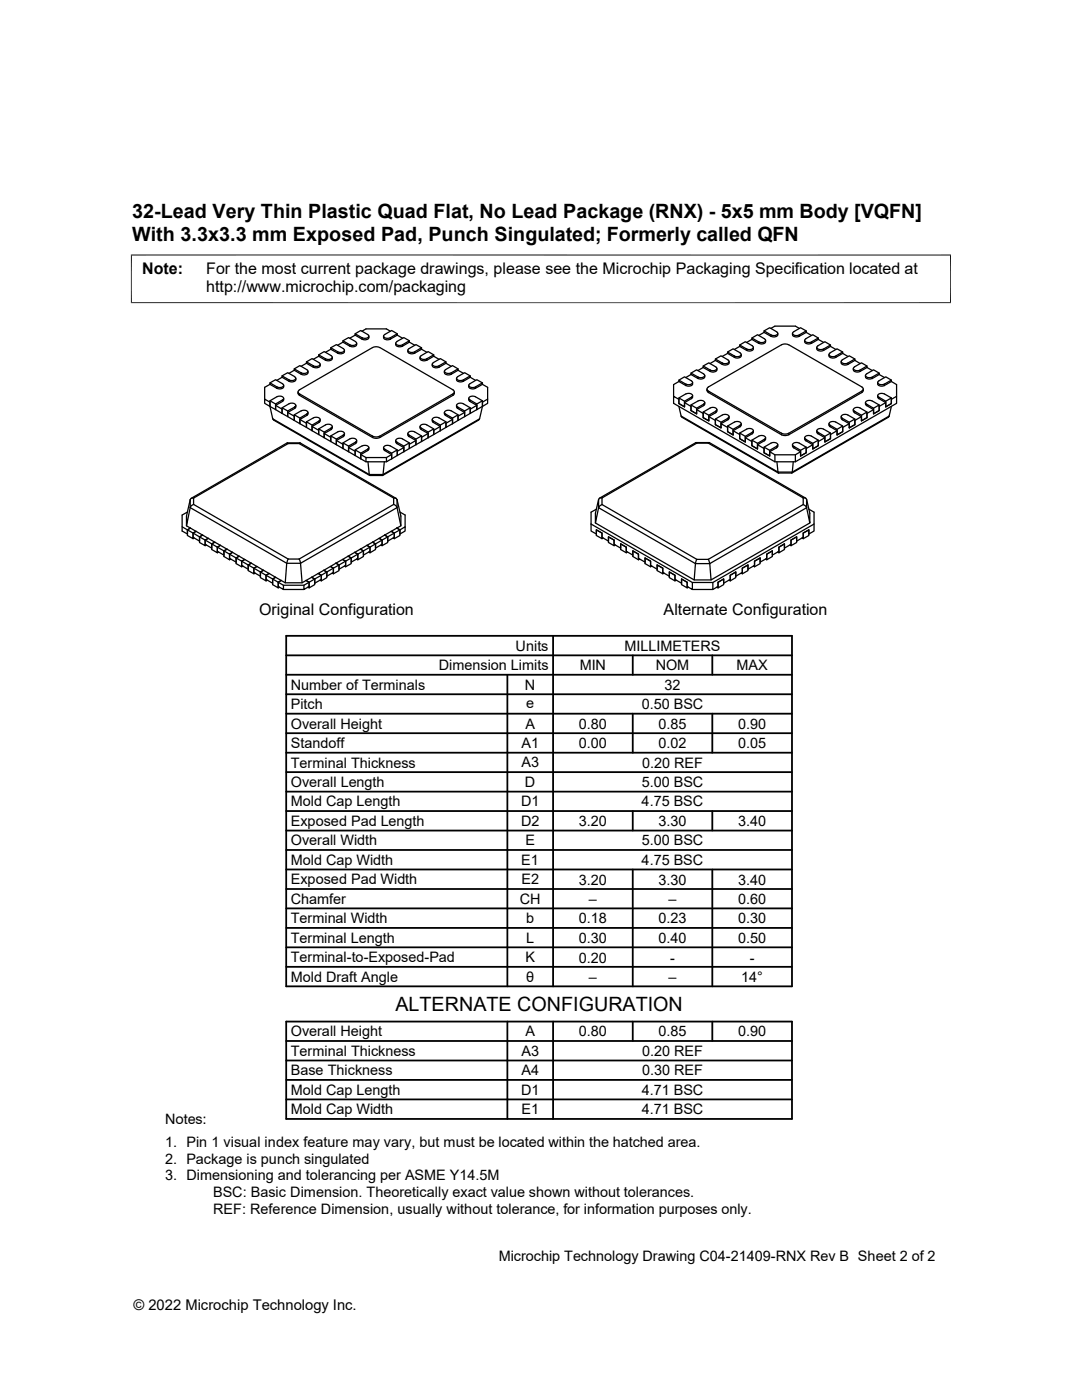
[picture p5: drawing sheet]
<svg xmlns="http://www.w3.org/2000/svg" width="216mm" height="279mm" viewBox="0 0 216 279" stroke-linecap="round" stroke-linejoin="round" font-family="sans-serif">
<g fill="none" stroke="#000" stroke-width=".25">
<path d="M52.8 79.7l1.1 .6v.8l-1.1-.6zM53.9 76.7v-.3l1.1-.6 1.4 .8a.45 .45 0 0 1 .1 .6 .45 .45 0 0 1-.6 .1l-.6-.1M53.9 80l1.1 .6M53.9 76.4l1.3 .8v.3l-1.3-.8M53.9 76.7l-1.1 .6v2.4M55.2 79.2l-1.3 .8v1.1M55.3 79.2a.77 .77 0 0 1 1.3 .5l-.2 .1M56.3 75l1.4 .8M56.3 75.3l1.4 .8M56.3 75.3l-1.1 .6M56.4 79.8v.3M56.4 79.8l-1.4 .8v1.1l-1.1-.6"/>
<path d="M56.6 76.9a.8 .8 0 0 1-.5 .7 .8 .8 0 0 1-.8-.1M56.6 79.5v.4l-.2 .2M57.7 75.8v.3M58.7 73.9v-.3l1.1-.6 1.4 .8a.45 .45 0 0 1 .1 .6 .45 .45 0 0 1-.6 .1l-.6-.1M58.7 73.6l1.4 .8v.3M58.7 73.9l1.4 .8M58.7 73.9l-1 .6M58.8 75.2a.45 .45 0 0 1 .1 .6 .45 .45 0 0 1-.6 .1l-.6-.1M58.8 75.2l-1.4-.8-1.1 .6v.3M59 75.5a.82 .82 0 0 1-.5 .7 .82 .82 0 0 1-.8-.1M59.5 78.2v.4l.3 .3M59.8 78.6a.45 .45 0 0 1-.3-.4 .45 .45 0 0 1 .3-.4l14.5-8.4 .8-.2 .7 .2 14.6 8.4a.45 .45 0 0 1 .3 .4 .45 .45 0 0 1-.3 .4"/>
<path d="M59.8 78.9v-.3l14.5 8.4M59.8 78.9l14.5 8.4M61.2 72.5v-.3l1.1-.6 1.3 .8a.45 .45 0 0 1 .2 .6 .45 .45 0 0 1-.6 .1l-.7-.1M61.2 72.2l1.3 .8v.3l-1.3-.8M61.2 72.5l-1.1 .6M61.4 74.1a.8 .8 0 0 1-.4 .7 .8 .8 0 0 1-.9-.1M63.6 70.8l1.4 .8M63.6 71.1l1.4 .8M63.6 71.1l-1.1 .6M63.9 72.7a.8 .8 0 0 1-.5 .7 .8 .8 0 0 1-.9-.1M65 71.6v.3M66 69.4l1.4 .8"/>
<path d="M66 69.7l1.4 .8M66 69.7l-1.1 .6M66.1 71a.45 .45 0 0 1 .1 .6 .45 .45 0 0 1-.6 .1l-.6-.1M66.1 71l-1.4-.8-1.1 .6v.3M66.3 71.3a.82 .82 0 0 1-.5 .7 .82 .82 0 0 1-.8-.1M67.4 70.2v.3M68.4 68l1.4 .8v.3l-1.4-.8M68.4 68.3l-1 .6M68.5 69.6a.45 .45 0 0 1 .1 .6 .45 .45 0 0 1-.6 .1l-.6-.1M68.5 69.6l-1.4-.8-1.1 .6v.3M68.7 69.9a.8 .8 0 0 1-.4 .7 .8 .8 0 0 1-.9-.1M70.9 66.9v-.3l1.1-.6 1.4 .8a.45 .45 0 0 1 .1 .6 .45 .45 0 0 1-.6 .1l-.6-.1"/>
<path d="M70.9 66.6l1.3 .8v.3l-1.3-.8M70.9 66.9l-1.1 .6M70.9 68.2l-1.3-.8-1.2 .6v.3M70.9 68.2a.45 .45 0 0 1 .2 .6 .45 .45 0 0 1-.6 .1l-.7-.1M71.2 68.5a.8 .8 0 0 1-.5 .7 .8 .8 0 0 1-.9-.1M73.6 67.1a.8 .8 0 0 1-.5 .7 .8 .8 0 0 1-.8-.1M76.5 67.1a.8 .8 0 0 0 .5 .7 .8 .8 0 0 0 .9-.1M77.9 66.1l-.8-.5h-4.1l-.8 .5M79 68.5a.82 .82 0 0 0 .4 .7 .82 .82 0 0 0 .9-.1M79.2 68.2a.45 .45 0 0 0-.1 .6 .45 .45 0 0 0 .6 .1l.6-.1M79.3 66.9l-1.4 .8M79.3 66.9v-.3l-1.4 .8v.3"/>
<path d="M79.3 66.6l-1.2-.6-1.3 .8a.45 .45 0 0 0-.2 .6 .45 .45 0 0 0 .6 .1l.7-.1M79.3 66.9l1 .6M81.4 69.9a.8 .8 0 0 0 .5 .7 .8 .8 0 0 0 .8-.1M81.7 68l-1.1-.6-1.4 .8M81.7 68.3l-1.4 .8M81.7 68.3v-.3l-1.4 .8v.3M81.7 68.3l1.1 .6M82.7 70.2l1.4-.8v.3l-1.4 .8zM83.8 71.3a.8 .8 0 0 0 .5 .7 .8 .8 0 0 0 .9-.1M84.1 69.4l-1.1-.6-1.4 .8a.45 .45 0 0 0-.1 .6 .45 .45 0 0 0 .6 .1l.6-.1M84.1 69.7l1.1 .6M86.3 72.7a.8 .8 0 0 0 .4 .7 .8 .8 0 0 0 .9-.1"/>
<path d="M86.5 72.4a.45 .45 0 0 0-.1 .6 .45 .45 0 0 0 .6 .1l.6-.1M86.6 71.1l-1.4 .8M86.6 71.1v-.3l-1.4 .8v.3M86.6 70.8l-1.2-.6-1.3 .8a.45 .45 0 0 0-.2 .6 .45 .45 0 0 0 .6 .1l.7-.1M86.6 71.1l1 .6M88.7 74.1v.3M88.7 74.4a.88 .88 0 0 0 1.3 .3M88.9 73.8a.45 .45 0 0 0-.1 .6 .45 .45 0 0 0 .6 .1l.6-.1M89 72.5v-.3l-1.4 .8v.3M89 72.2l-1.1-.6-1.4 .8M89 72.5l-1.4 .8M89 72.5l1 .6"/>
<path d="M90.4 78.9v-.3l-14.6 8.4v.3M90.4 78.9l-14.6 8.4M90.7 78.2l-.1 .4-.2 .3M91.1 75.5a.8 .8 0 0 0 .5 .7 .8 .8 0 0 0 .8-.1M91.4 73.6l-1.1-.6-1.4 .8M91.4 73.9l-1.4 .8M91.4 73.9v-.3l-1.4 .8v.3M91.4 73.9l1.1 .6M93.5 76.9a.8 .8 0 0 0 .5 .7 .8 .8 0 0 0 .9-.1M93.5 79.5l.1 .4 .2 .2M93.8 79.8a.45 .45 0 0 1-.2-.6 .45 .45 0 0 1 .6-.1h.5l1.6 .9v1.1l-1.2 .6M93.8 75l-1.1-.6-1.4 .8a.45 .45 0 0 0-.1 .6 .45 .45 0 0 0 .6 .1l.6-.1"/>
<path d="M93.8 75.3l-1.3 .8M93.8 75.3v-.3l-1.3 .8v.3M93.8 75.3l1.1 .6M96.3 80l-1.2 .6M96.3 76.4l-1.2-.6-1.3 .8a.45 .45 0 0 0-.2 .6 .45 .45 0 0 0 .6 .1l.7-.1M96.3 76.7l-1.4 .8M96.3 76.7l1 .6v2.4M96.3 76.7v-.3l-1.4 .8v.3M135.5 76.1v-.2l1.1-.7 1.4 .8a.45 .45 0 0 1 .1 .6 .45 .45 0 0 1-.6 .2l-.6-.2M135.5 79.4l1.1 .7M135.5 75.9l1.3 .8v.2l-1.3-.8M135.5 76.1l-1.1 .7v2.3"/>
<path d="M136.8 78.6l-1.3 .8v1.1l1.1 .7v-1.1l1.4-.8M136.9 78.6a.77 .77 0 0 1 1.3 .5l-.2 .2M137.9 74.7v-.2l1.1-.7 1.4 .8a.45 .45 0 0 1 .1 .6 .45 .45 0 0 1-.6 .2l-.6-.2M137.9 74.7l1.4 .8M137.9 74.5l1.4 .7M137.9 74.7l-1.1 .7M138 79.5l-1.4 .8v.9l-1.1-.7v-.8l-1.1-.6v1.4l20.2 11.7h4.1M138 79.3v.2M138.2 79v.3l-.2 .2M138.2 76.3a.8 .8 0 0 1-.5 .8 .8 .8 0 0 1-.8-.2M139.3 75.2v.3M140.3 73.3v-.3l1.1-.6 1.4 .8a.45 .45 0 0 1 .1 .6 .45 .45 0 0 1-.6 .2l-.6-.1"/>
<path d="M140.3 73.3l1.4 .8M140.3 73l1.4 .9M140.3 73.3l-1 .7M140.6 74.9a.82 .82 0 0 1-.5 .8 .82 .82 0 0 1-.8-.2M141.1 77.6v.4l.3 .3M141.4 78.1a.45 .45 0 0 1-.3-.5 .45 .45 0 0 1 .3-.4l14.5-8.4 .8-.2 .7 .2 14.6 8.4a.45 .45 0 0 1 .3 .4 .45 .45 0 0 1-.3 .5M141.4 78.3v-.2l14.5 8.4M141.4 78.3l14.5 8.5M141.7 73.9v.2M142.7 71.9v-.3l1.2-.6 1.3 .8a.45 .45 0 0 1 .2 .6 .45 .45 0 0 1-.6 .2l-.7-.1M142.7 71.6l1.4 .9v.2l-1.4-.8M142.7 71.9l-1 .7"/>
<path d="M143 73.5a.8 .8 0 0 1-.4 .8 .8 .8 0 0 1-.9-.2M145.2 70.5l1.4 .8M145.2 70.3l1.4 .8M145.2 70.5l-1.1 .6M145.5 72.1a.8 .8 0 0 1-.5 .8 .8 .8 0 0 1-.9-.2M146.6 71.1v.2M147.6 69.1v-.2l1.1-.7 1.4 .8a.45 .45 0 0 1 .1 .6 .45 .45 0 0 1-.6 .2l-.6-.2M147.6 69.1l1.4 .8M147.6 68.9l1.4 .8M147.6 69.1l-1.1 .6M147.7 70.4a.45 .45 0 0 1 .1 .6 .45 .45 0 0 1-.6 .2l-.6-.1M147.7 70.4l-1.4-.8-1.1 .7v.2"/>
<path d="M147.9 70.7a.82 .82 0 0 1-.5 .8 .82 .82 0 0 1-.8-.2M149 69.7v.2M150 67.7v-.2l1.2-.7 1.3 .8a.45 .45 0 0 1 .2 .6 .45 .45 0 0 1-.6 .2l-.7-.2M150 67.5l1.4 .7v.3l-1.4-.8M150 67.7l-1 .6M150.3 69.3a.8 .8 0 0 1-.4 .8 .8 .8 0 0 1-.9-.2M152.5 66.3v-.3l1.1-.6 1.4 .8a.45 .45 0 0 1 .1 .6 .45 .45 0 0 1-.6 .2l-.6-.2M152.5 66.3l1.3 .8M152.5 66l1.3 .8M152.5 66.3l-1.1 .7M152.8 67.9a.8 .8 0 0 1-.5 .8 .8 .8 0 0 1-.9-.2M153.8 65.5l.8-.4h4.1l.8 .4"/>
<path d="M153.8 66.8v.3M155.2 66.5a.8 .8 0 0 1-.5 .8 .8 .8 0 0 1-.8-.2M158.1 66.5a.8 .8 0 0 0 .5 .8 .8 .8 0 0 0 .9-.2M160.5 67.9v.3M160.6 68.2a.88 .88 0 0 0 1.3 .3M160.8 67.6a.45 .45 0 0 0-.1 .6 .45 .45 0 0 0 .6 .2l.6-.2M160.9 66l-1.2-.6-1.3 .8a.45 .45 0 0 0-.2 .6 .45 .45 0 0 0 .6 .2l.7-.2M160.9 66.3l-1.4 .8M160.9 66.3l1 .7M160.9 66.3v-.3l-1.4 .8v.3M163 69.3a.8 .8 0 0 0 .4 .8 .8 .8 0 0 0 .9-.2M163.3 67.7l1.1 .6"/>
<path d="M163.3 67.5l-1.1-.7-1.4 .8M163.3 67.7l-1.4 .8M163.3 67.7v-.2l-1.4 .7v.3M165.4 70.7a.8 .8 0 0 0 .5 .8 .8 .8 0 0 0 .9-.2M165.7 70.4a.45 .45 0 0 0-.2 .6 .45 .45 0 0 0 .6 .2l.7-.1M165.7 69.1l1.1 .6M165.7 68.9l-1.1-.7-1.4 .8a.45 .45 0 0 0-.1 .6 .45 .45 0 0 0 .6 .2l.6-.2M165.7 69.1l-1.4 .8M165.7 69.1v-.2l-1.4 .8v.2M167.9 72.1a.8 .8 0 0 0 .4 .8 .8 .8 0 0 0 .9-.2M168.1 70.3l-1.1-.7-1.3 .8M168.1 70.5l-1.3 .8"/>
<path d="M168.1 70.5l1.1 .6M168.1 70.5v-.2l-1.3 .8v.2M170.3 73.5v.3M170.3 73.8a.88 .88 0 0 0 1.3 .3M170.6 71.6l-1.1-.6-1.4 .8a.45 .45 0 0 0-.2 .6 .45 .45 0 0 0 .7 .2l.6-.1M170.6 71.9l1 .7M170.6 71.9v-.3l-1.4 .9v.2M170.6 71.9l-1.4 .8M172 78.3v-.2l-14.6 8.4v.3M172 78.3l-14.6 8.5M172.3 77.6l-.1 .4-.2 .3M172.7 74.9a.8 .8 0 0 0 .5 .8 .8 .8 0 0 0 .8-.2"/>
<path d="M173 73.3l1.1 .7M173 73l-1.1-.6-1.4 .8a.45 .45 0 0 0-.1 .6 .45 .45 0 0 0 .6 .2l.6-.1M173 73.3l-1.4 .8M173 73.3v-.3l-1.4 .9v.2M175.1 76.3a.8 .8 0 0 0 .5 .8 .8 .8 0 0 0 .9-.2M175.1 79l.1 .3 .2 .2M175.4 79.3a.45 .45 0 0 1-.2-.6 .45 .45 0 0 1 .6-.2l.5 .1 1.6 .8v1.1l-1.2 .7M175.4 79.5l1.3 .8v.9M175.4 79.5v-.2l1.3 .8v1.1M175.4 74.7l1.1 .7M175.4 74.5l-1.1-.7-1.4 .8a.45 .45 0 0 0-.1 .6 .45 .45 0 0 0 .6 .2l.6-.2M175.4 74.7l-1.3 .8"/>
<path d="M175.4 74.7v-.2l-1.3 .7v.3M177.9 76.1l1 .7v2.3M177.9 75.9l-1.2-.7-1.3 .8a.45 .45 0 0 0-.2 .6 .45 .45 0 0 0 .6 .2l.7-.2M177.9 76.1l-1.4 .8M177.9 79.4l-1.2 .7M177.9 76.1v-.2l-1.4 .8v.2M38 99.7l-.8 3.3v1.9l.8-3.6M38 99.7v1.6M38.6 99.4h-.4l-.2 .3M38.6 99.4v1.3M53.9 81.1l.5 2.5 19.3 11.1M54.4 83.6l.2 .2"/>
<path d="M54.6 83.8l19.2 11.1M55 80.9l1.3 .8v.8M56.3 81.4l1.1 .6M56.3 82.5l1.1 .6v-1.1l1.4-.8v.3l-1.4 .8v.8l1.3 .8M56.4 80.1l-1.4 .8v.8l1.3 .8M57.3 88.4l-19.2 11.1M57.3 88.4l.2 .1M57.3 88.4h2.6M57.4 82.3l1.3 .8v.8M57.5 88.5l-18.9 10.9M57.5 88.5h2.2M58.7 82.8l1.1 .6"/>
<path d="M58.8 81.2a.45 .45 0 0 0 .1-.6 .45 .45 0 0 0-.6-.1h-.5l-1.5 .9v1.1M59 80.9v.4l-.2 .2M59.7 88.5l18.8 10.9M59.8 83.7l1.4 .8v.8M59.9 88.4l19.1 11.1M59.9 88.4l-.2 .1M60.1 82a.77 .77 0 0 1 1.3 .5l-.2 .1M60.1 82l-1.4 .8v1.1M61.2 84.2l1.1 .6M61.2 82.9l-1.4 .8v.9l1.4 .7M61.2 82.6v.3M61.2 82.6l-1.4 .8v1.2l-1.1-.7"/>
<path d="M61.4 82.3v.4l-.2 .2M62.3 85.1l1.3 .8v.8M62.5 83.4l-1.3 .8v1.1M62.5 83.4a.77 .77 0 0 1 1.3 .5l-.2 .1M63.6 85.6l1.1 .6M63.6 86.7l1.1 .7v-1.2l1.4-.8v.3l-1.4 .8v.9l1.3 .7M63.6 84.3l-1.3 .8v.9l1.3 .7M63.6 84v.3M63.6 84l-1.3 .8v1.2l-1.1-.7M63.9 83.7v.4l-.3 .2M64.7 86.5l1.3 .8v.8M66 87l1.1 .6"/>
<path d="M66 88.1l1.1 .7v-1.2l1.4-.8v.3l-1.4 .8v.9l1.3 .7M66.1 85.4a.45 .45 0 0 0 .1-.6 .45 .45 0 0 0-.6-.1h-.5l-1.5 .9v1.1M66.3 85.1v.4l-.2 .2M67.1 87.9l1.3 .8v.8M68.4 88.4l1.2 .6M68.5 86.8a.45 .45 0 0 0 .1-.6 .45 .45 0 0 0-.6-.1h-.5l-1.5 .9v1.1M68.7 86.5v.4l-.2 .2M69.6 89.3l1.3 .8v.8M69.8 87.6l-1.4 .8v1.1M69.8 87.6a.77 .77 0 0 1 1.3 .5l-.2 .1M70.9 89.8l1.1 .6M70.9 88.5l-1.3 .8v.8l1.3 .8"/>
<path d="M70.9 88.2v.3M70.9 88.2l-1.3 .8v1.1l-1.2-.6M71.2 87.9l-.1 .4-.2 .2M72 90.7l1 .6M72.2 89l-1.3 .8v1.1M72.3 89a.77 .77 0 0 1 1.3 .5l-.2 .1M73.4 89.9l-1.4 .8v.9l1 .6M73.4 89.6v.3M73.4 89.6l-1.4 .8v1.2l-1.1-.7M73.4 92.2l.3 2.5M73.6 89.3v.4l-.2 .2M73.7 94.7h2.7"/>
<path d="M73.7 94.7l.1 .2h2.5M74.3 87l.8 .2 .7-.2M74.3 87.3l.8 .2 .7-.2M74.3 87v.3M76.4 94.7l-.1 .2M76.5 89.3l.1 .4 .2 .2M76.7 92.2l-.3 2.5M76.8 89.9v-.3l1.3 .8v1.2M76.8 89.9l1.3 .8v.9M76.8 89.6a.45 .45 0 0 1-.2-.6 .45 .45 0 0 1 .6-.1h.5l1.6 .9v1.1l-1.2 .7M77.1 91.3h-4.1v.9h4.1M78.1 90.7l-1 .6v.9l1-.6"/>
<path d="M78.5 99.4h.5l.2 .3M78.5 99.4v1.3M79 87.9v.4l.2 .2M79.2 88.2l1.4 .8v1.1v-.8l-1.4-.8zM79.2 88.2a.45 .45 0 0 1-.1-.6 .45 .45 0 0 1 .6-.1h.5l1.5 .9v1.1l-1.1 .6M79.2 99.7l.8 3.3v1.9l-.8 .5M79.2 99.7v1.6M79.3 89.8l-1.2 .6M80.6 89.3l-1.3 .8v.8l1.3-.8M81.4 86.5v.4l.2 .2M81.6 87.1l1.4 .8v.9M81.6 87.1v-.3l1.4 .8v1.2"/>
<path d="M81.7 88.4l-1.1 .6M82.7 86.2a.77 .77 0 0 0-1.3 .5l.2 .1M82.7 86.2l1.4 .8v1.1l-1.1 .7M83 87.9l-1.3 .8v.8l1.3-.7M83.8 85.1v.4l.3 .2M84.1 85.7v-.3l1.3 .8v1.2M84.1 85.7l1.3 .8v.9M84.1 85.4a.45 .45 0 0 1-.2-.6 .45 .45 0 0 1 .6-.1h.5l1.6 .9v1.1l-1.2 .7M84.1 87l-1.1 .6M85.4 86.5l-1.3 .8v.8l1.3-.7M86.3 83.7v.4l.2 .2M86.5 84l1.4 .8v1.2v-.9l-1.4-.8z"/>
<path d="M86.5 84a.45 .45 0 0 1-.1-.6 .45 .45 0 0 1 .6-.1h.5l1.5 .9v1.1l-1.1 .7M86.6 85.6l-1.2 .6M87.9 85.1l-1.3 .8v.8l1.3-.7M88.7 82.3v.3M88.7 82.6l.2 .3M88.9 82.6l1.4 .8v1.2v-.9l-1.4-.8zM89 84.2l-1.1 .6M90 82l1.4 .8v1.1l-1.1 .7M90 82a.77 .77 0 0 0-1.3 .5l.2 .1M90.3 83.7l-1.3 .8v.8l1.3-.7M91.1 80.9v.4l.2 .2M91.3 81.2a.45 .45 0 0 1-.1-.6 .45 .45 0 0 1 .6-.1h.5l1.5 .9v1.1l-1.1 .6"/>
<path d="M91.3 81.5v-.3l1.4 .8v1.1M91.3 81.5l1.4 .8v.8M91.4 82.8l-1.1 .6M92.7 82.3l-1.3 .8v.8l1.3-.8M93.8 80.1v-.3l1.3 .8v1.1M93.8 80.1l1.3 .8v.8M93.8 81.4l-1.1 .6M95.1 80.9l-1.3 .8v.8l1.3-.8M95.5 83.8l-19.2 11.1M95.7 83.6l-.2 .2M96.3 80.3l1-.6v.8l-1 .6zM96.3 81.1l-.6 2.5-19.3 11.1"/>
<path d="M119.4 99.7v1.6l-.6 3.1v-2zM120.1 99.4h-.4l-.2 .3M120.1 99.4v1.3l18.9 10.9M135.5 81.1l.4 1.9M135.9 83l19.3 11.2M135.9 83l.2 .3 19.2 11.1M136.6 80.3l1.3 .8v.8l1.1 .7v-.9l1.4-.8M137.9 80.8l1.4-.8a.77 .77 0 0 1 1.3 .5l-1.6 1v1.1l-1.1-.7zM137.9 80.8l1.1 .7M138.9 88.3h2.6M139 81.7l1.3 .8v.9l1.1 .6v-.9l1.4-.7M139 88.4l-18.9 11"/>
<path d="M139 88.5l-.1-.2-19.3 11.1M139 88.4h2.3M140.3 82.2l1.4-.8a.77 .77 0 0 1 1.3 .5l-1.6 1v1.1l-1.1-.6zM140.3 82.2l1.1 .7M140.4 80.7v.2M140.6 80.3v.4l-.2 .2M141.3 88.4l19 11M141.4 83.1l1.3 .8v.9l1.2 .6v-.8l1.3-.8M141.5 88.3l-.2 .2M141.5 88.3l19.3 11.1M142.7 83.6l1.2 .7M142.8 82.1v.3"/>
<path d="M143 81.7v.4l-.2 .2M143.9 84.6l1.3 .7v.8l1.1 .7v-.8l1.4-.8M144.1 82.8l-1.4 .8v1.2l1.2 .6v-1.1l1.3-.8M144.1 82.8a.77 .77 0 0 1 1.3 .5l-.2 .2M145.2 85l1.1 .7M145.2 83.5v.3M145.5 83.1v.4l-.3 .3M146.3 86l1.3 .7v.8l1.1 .7v-.8l1.4-.8M146.6 84.2a.77 .77 0 0 1 1.2 .5l-.1 .2M146.6 84.2l-1.4 .8v1.1l1.1 .7v-1.1l1.4-.8M147.6 86.4l1.4-.8a.77 .77 0 0 1 1.3 .5l-1.6 1v1.1l-1.1-.7zM147.6 86.4l1.1 .7"/>
<path d="M147.7 84.9v.3M147.9 84.6v.3l-.2 .3M148.7 87.4l1.3 .7v.8l1.2 .7v-.8l1.3-.9M150 87.8l1.2 .7M150.1 86.3v.3M150.3 86v.3l-.2 .3M151.2 88.8l1.3 .7v.9l1.1 .6v-.9l1.4-.7M151.4 87l-1.4 .8v1.1l1.2 .7v-1.1l1.3-.8M151.4 87a.77 .77 0 0 1 1.3 .5l-.2 .2M152.5 89.2l1.1 .7M152.5 89.2l1.4-.8a.77 .77 0 0 1 1.3 .5l-1.6 1v1.1l-1.1-.6zM152.5 87.7v.2"/>
<path d="M152.8 87.4l-.1 .3-.2 .2M153.6 90.1l1 .7v1.4M154.6 90.8h4.1M155 89.1v.3M155 92.2l.2 2M155.2 88.8v.3l-.2 .2M155.2 94.2l.1 .2M155.2 94.2h2.9M155.9 86.8l.8 .1 .7-.1M155.9 86.5l.8 .1 .7-.1M155.9 86.5v.3M158.1 94.2l-.1 .2h-2.7"/>
<path d="M158.1 88.8l.1 .3 .2 .2M158.3 92.2l-.2 2M158.4 89.1a.45 .45 0 0 1-.2-.6 .45 .45 0 0 1 .6-.2l.5 .1 1.6 .8v1.2l-1.2 .6M158.4 89.4l1.3 .7v.9M158.4 89.4v-.3l1.3 .8v1.1M160.3 99.4v1.3l-19 10.9M160.3 99.4h.4l.2 .3M160.5 87.4v.2M160.6 87.6l.2 .3M160.9 89.2l-1.2 .7M161 99.7v1.6M161 99.7l.6 2.7v2l-.6-3.1"/>
<path d="M162.2 88.8l-1.3 .7v.9l-1.2 .6M163 86v.3l.2 .3M163.2 86.3a.45 .45 0 0 1-.1-.6 .45 .45 0 0 1 .6-.2l.5 .1 1.5 .8v1.1l-1.1 .7v-1.1l-1.4-.8v.3M163.3 87.8l-1.1 .7M164.6 87.4l-1.3 .7v.8l-1.1 .7v-.8l-1.4-.9v-.2l1.4 .8v1.1l1.1-.7v-1.1l-1.4-.8a.77 .77 0 0 0-1.3 .5l.2 .2M165.4 84.6v.3l.3 .3M165.7 86.4l-1.1 .7M166.8 84.2l1.3 .8v1.1l-1.1 .7v-1.1l-1.3-.8v.3M166.8 84.2a.77 .77 0 0 0-1.3 .5l.2 .2M167 86l-1.3 .7v.8l-1.1 .7v-.8l-1.4-.8M167.9 83.1v.4l.2 .3M168.1 83.8l1.4 .8v.8"/>
<path d="M168.1 83.8v-.3l1.4 .8v1.1M168.1 83.5a.45 .45 0 0 1-.2-.6 .45 .45 0 0 1 .7-.2l.5 .1 1.5 .8v1.2l-1.1 .6M168.1 85l-1.1 .7M169.5 84.6l-1.4 .7v.8l-1.1 .7v-.8l-1.3-.8M170.3 81.7v.3M170.3 82l.2 .3M170.5 82.1a.45 .45 0 0 1-.1-.6 .45 .45 0 0 1 .6-.2l.5 .1 1.5 .8v1.2l-1.1 .6v-1.1l-1.4-.8v.3M170.6 83.6l-1.1 .7M171.9 83.1l-1.3 .8v.9l-1.1 .6M172.7 80.3v.4l.2 .2M172.9 80.7a.45 .45 0 0 1-.1-.6 .45 .45 0 0 1 .6-.2l.5 .1 1.5 .8v1.1l-1.1 .7v-1.1l-1.4-.8v.2M173 82.2l-1.1 .7"/>
<path d="M174.3 81.7l-1.3 .8v.9l-1.1 .6v-.9l-1.4-.7M175.4 80.8l-1.1 .7M176.7 81.2l1.2-.7v-.8l1-.6v1.4l-20.2 11.7v-1.4l1-.7M176.7 80.3l-1.3 .8v.8l-1.1 .7v-.9l-1.4-.8M177.4 83l-.2 .3-19.2 11.1M177.9 81.1l-.5 1.9-19.3 11.2M37.2 104.9l.8 .5-.6 .3-1.1-.6M37.4 105.7l2.4 1.4 .6-.3-1.3-.8-.6 .4v1.1l-1.1-.6zM37.4 102.2l-1.1 .6v3.2l1.1 .6v-.9l.6-.3 1.1 .6M38 101.3l19.2 11.1h2.8M38.6 100.7l18.9 10.9M38.6 100.7l-.4 .2-.2 .4"/>
<path d="M38.8 107.4l-.3 .1M39.1 106l-.6 .4v.8l1.3 .8v-.9l.6-.3 1.2 .6M39.8 107.1l2.4 1.4 .7-.3-1.3-.8-.7 .4v1.1l-1.1-.6zM41.2 108.8l-.3 .1M41.6 107.4l-.7 .4v.8l1.3 .8v-.9l.7-.3 1.1 .6M43.6 110.2l-.2 .1M44 108.8l-.6 .4v1.1l-1.2-.6v-1.2l2.5 1.4 .6-.3M44 108.8l-.6 .4v.8l1.3 .8v-.9l.6-.3M44 108.8l1.3 .8M44.7 109.9l2.4 1.5 .6-.4-1.3-.8-.6 .4v1.1l-1.1-.6zM45.3 109.6l1.1 .6M46 111.6l-.2 .1"/>
<path d="M46.4 110.2l-.6 .4v.8l1.3 .8v-.8l.6-.4 1.1 .7M47.1 111.4l2.4 1.4 .6-.4-1.3-.7-.6 .3v1.1l-1.1-.6zM48.5 113l-.3 .1M48.8 111.7l-.6 .3v.8l1.3 .8v-.8l.6-.4 1.2 .7M49.5 112.8l2.5 1.4 .6-.4-1.3-.7-.6 .3v1.1l-1.2-.6zM50.9 114.4l-.2 .1M51.3 113.1l-.6 .3v.8l1.3 .8v-.8l.6-.4 1.1 .6M52 114.2l2.4 1.3 .6-.3-1.3-.8-.6 .4v1.1l-1.1-.6zM53.3 115.8l-.2 .1M53.7 114.4l-.6 .4v.8l1.3 .8v-.9l.6-.3 1.1 .6M54.4 115.5l2.2 1.3v.8l-1.1-.5v-.9l.6-.4-.6 .4v1.1l-1.1-.6zM55.8 117.2l-.3 .1"/>
<path d="M56.1 115.8l.8 .5h3.4l.8-.5M56.6 117.6h4M56.6 116.8h4M57.5 111.6h2.2M57.5 111.6l-.3 .8-.3 3.9M59.7 111.6l.3 .8M60 112.4l.3 3.9M61.1 115.8l.6 .4v.9l-1.1 .5v-.8l1.1-.6zM62.2 115.2l-1.1 .6M62.2 115.2l.6 .3v1.2l-1.1 .6M62.2 115.2l1.3-.8 .6 .4-2.4 1.4v1.1l-.3-.1M64.6 113.8l.6 .4v1.1l-1.1 .6"/>
<path d="M64.6 113.8l-1.1 .6 .6 .4v.8l-1.3 .8v-.9l-.6-.3M64.6 113.8l1.3-.7 .6 .3-2.4 1.4v1.1l-.2-.1M67 112.4l.6 .4v1.1l-1.1 .6M67 112.4l-1.1 .7 .6 .3v.8l-1.3 .8v-.8l-.6-.4M67 112.4l1.3-.7 .7 .3-2.5 1.4v1.1l-.2-.1M69.5 111l.6 .4v1.1l-1.1 .6M69.5 111l-1.2 .7 .7 .3v.8l-1.4 .8v-.8l-.6-.4M70.8 110.2l.6 .4-2.4 1.4v1.1l-.3-.1M70.8 110.2l.6 .4v.8l-1.3 .8v-.8l-.6-.4M70.8 110.2l-1.3 .8M71.9 109.6l.6 .3v1.2l-1.1 .6M71.9 109.6l-1.1 .6"/>
<path d="M71.9 109.6l1.3-.8 .6 .4-2.4 1.4v1.1l-.3-.1M74.3 108.2l.6 .3v1.2l-1.1 .6M74.3 108.2l-1.1 .6 .6 .4v.8l-1.3 .8v-.9l-.6-.3M74.3 108.2l1.3-.8 .6 .4-2.4 1.4v1.1l-.2-.1M76.8 106.8l.6 .3v1.2l-1.2 .6M76.8 106.8l-1.2 .6 .6 .4v.8l-1.3 .8v-.9l-.6-.3M76.8 106.8l1.3-.8 .6 .4-2.5 1.4v1.1l-.2-.1M78.5 100.7l-18.8 10.9M78.5 100.7l.5 .2 .2 .4M79.2 105.4l.6 .3v1.2l-1.1 .6M79.2 105.4l-1.1 .6 .6 .4v.8l-1.3 .8v-.9l-.6-.3M79.2 105.4l.6 .3v.9l1-.6v-.9l-2.1 1.3v1.1l-.3-.1"/>
<path d="M79.2 101.3l.8 3.6M79.2 101.3l-19.2 11.1M79.8 102.2l1 .6v2.3M117.9 104.6v1.4l1.1 .6v-.9l1.1 .7v.8l1.3 .8v-.9l1.1 .7v.8l1.3 .8v-.9l1.2 .7v.8l1.3 .8v-.9l1.1 .7v.8l1.3 .8v-.8l1.1 .6v.8l1.3 .8v-.8l1.1 .6v.8l1.4 .8v-.8l1.1 .6v.8l1.3 .8v-.9l1.1 .7v.9l1.1 .5v-1.4M118.8 104.4l19.7 11.3M119 101.6l-1.1 .6v2.4M119.4 101.3l19.4 11.2h2.8M120.1 100.7l-.4 .2-.2 .4M120.4 107.4l-.3 .1v-1.1l-1.1-.7v1.2l1.1 .6M122.8 108.8l-.3 .1v-1.1l-1.1-.7v1.2l1.1 .6M125.2 110.2l-.2 .1v-1.1l-1.2-.7v1.2l1.2 .6M127.6 111.6l-.2 .1v-1.1l-1.1-.7v1.2l1.1 .6"/>
<path d="M130.1 113l-.3 .1v-1.1l-1.1-.6v1.1l1.1 .6M132.5 114.4l-.3 .1v-1.1l-1.1-.6v1.1l1.1 .6M134.9 115.8l-.2 .1v-1.1l-1.1-.6v1.1l1.1 .6M137.4 117.2l-.3 .1v-1.1l-1.1-.7v1.2l1.1 .6M139 111.6h2.3M139 111.6l-.2 .9-.3 3.2h3.4M141.3 111.6l.3 .9M142.2 116.2v1.4h-4M143 117.2l.3 .1v-1.1l1.1-.7v1.2l-1.1 .6M145.5 115.8l.2 .1v-1.1l1.1-.6v1.1l-1.1 .6M147.9 114.4l.2 .1v-1.1l1.1-.6v1.1l-1.1 .6M150.3 113l.3 .1v-1.1l1.1-.6v1.1l-1.1 .6"/>
<path d="M152.7 111.6l.3 .1v-1.1l1.1-.7v1.2l-1.1 .6M155.2 110.2l.2 .1v-1.1l1.1-.7v1.2l-1.1 .6M157.6 108.8l.2 .1v-1.1l1.2-.7v1.2l-1.2 .6M160 107.4l.3 .1v-1.1l1.1-.7v1.2l-1.1 .6M160.3 100.7l.4 .2 .2 .4M161 101.3l-19.4 11.2M161.4 101.6l1 .6v2.4l-20.2 11.6h-4l-20.3-11.6M161.6 104.4l-19.7 11.3-.3-3.2M162.4 104.6v1.4l-1 .6v-.9l-1.1 .7v.8l-1.3 .8v-.9l-1.2 .7v.8l-1.3 .8v-.9l-1.1 .7v.8l-1.3 .8v-.9l-1.1 .7v.8l-1.3 .8v-.8l-1.1 .6v.8l-1.4 .8v-.8l-1.1 .6v.8l-1.3 .8v-.8l-1.1 .6v.8l-1.3 .8v-.9l-1.1 .7v.9l-1.1 .5"/>
</g>
<path d="M26.1 50.9h163.7M26.2 50.8v9.7M189.7 50.8v9.7M26.1 60.4h163.7" fill="none" stroke="#000" stroke-width=".2"/>
<g fill="none" stroke="#000" stroke-width=".36">
<path d="M57.1 138.6h100.9M57.1 134.7h100.9M57.1 130.8h100.9M57.1 126.9h100.9v69.9h-100.9zM101.2 134.7v62.1M110.4 126.9v69.9M126.3 130.8v3.9M142.1 130.8v3.9M57.1 146.3h100.9M57.1 142.4h100.9M57.1 158h100.9M57.1 154.1h100.9"/>
<path d="M57.1 150.2h100.9M126.3 142.4v7.8M142.1 142.4v7.8M57.1 169.6h100.9M57.1 165.8h100.9M57.1 177.4h100.9M57.1 161.9h100.9M57.1 173.5h100.9M126.3 161.9v3.9M126.3 173.5v23.3M142.1 161.9v3.9M142.1 173.5v23.3"/>
<path d="M57.1 185.2h100.9M57.1 189.1h100.9M57.1 193h100.9M57.1 181.3h100.9M57.1 203.9h100.9v19.4h-100.9zM57.1 211.6h100.9M57.1 207.8h100.9M57.1 215.5h100.9M57.1 219.4h100.9M101.2 203.9v19.4M110.4 203.9v19.4M126.3 203.9v3.9"/>
<path d="M142.1 203.9v3.9"/>
</g>
<g font-size="3.9">
<text x="26.4" y="43.5">32-Lead Very Thin Plastic Quad Flat, No Lead Package (RNX) - 5x5 mm Body [VQFN]</text>
<text x="26.4" y="48.1">With 3.3x3.3 mm Exposed Pad, Punch Singulated; Formerly called QFN</text>
<text x="78.9" y="201.8">ALTERNATE CONFIGURATION</text>
</g>
<g font-size="3.2">
<text x="28.4" y="54.7">Note:</text>
<text x="41.1" y="58.3">http://www.microchip.com/packaging</text>
<text x="41.1" y="54.7">For the most current package drawings, please see the Microchip Packaging Specification located at</text>
<text x="51.7" y="122.7">Original Configuration</text>
<text x="132.4" y="122.7">Alternate Configuration</text>
</g>
<g font-size="2.9">
<text x="102.9" y="129.9">Units</text>
<text x="124.6" y="129.9">MILLIMETERS</text>
<text x="58" y="137.6">Number of Terminals</text>
<text x="87.6" y="133.8">Dimension Limits</text>
<text x="104.8" y="137.6">N</text>
<text x="115.7" y="133.8">MIN</text>
<text x="130.8" y="133.8">NOM</text>
<text x="132.6" y="137.6">32</text>
<text x="147" y="133.8">MAX</text>
<text x="58" y="141.5">Pitch</text>
<text x="105" y="141.2">e</text>
<text x="128" y="141.5">0.50 BSC</text>
<text x="58" y="145.4">Overall Height</text>
<text x="58" y="149.3">Standoff</text>
<text x="104.1" y="149.3">A1</text>
<text x="104.8" y="145.4">A</text>
<text x="115.5" y="145.4">0.80</text>
<text x="115.5" y="149.3">0.00</text>
<text x="131.4" y="145.4">0.85</text>
<text x="131.4" y="149.3">0.02</text>
<text x="147.3" y="145.4">0.90</text>
<text x="147.3" y="149.3">0.05</text>
<text x="58" y="153.2">Terminal Thickness</text>
<text x="104.1" y="153.2">A3</text>
<text x="128.1" y="153.2">0.20 REF</text>
<text x="58" y="157.1">Overall Length</text>
<text x="58" y="161">Mold Cap Length</text>
<text x="104" y="161">D1</text>
<text x="104.8" y="157.1">D</text>
<text x="128" y="161">4.75 BSC</text>
<text x="128" y="157.1">5.00 BSC</text>
<text x="58" y="164.8">Exposed Pad Length</text>
<text x="104" y="164.8">D2</text>
<text x="115.5" y="164.9">3.20</text>
<text x="131.4" y="164.9">3.30</text>
<text x="147.3" y="164.9">3.40</text>
<text x="58" y="168.7">Overall Width</text>
<text x="58" y="172.6">Mold Cap Width</text>
<text x="104" y="172.6">E1</text>
<text x="104.8" y="168.7">E</text>
<text x="128" y="172.6">4.75 BSC</text>
<text x="128" y="168.7">5.00 BSC</text>
<text x="58" y="176.5">Exposed Pad Width</text>
<text x="104" y="176.5">E2</text>
<text x="115.5" y="176.6">3.20</text>
<text x="131.4" y="176.6">3.30</text>
<text x="147.3" y="176.6">3.40</text>
<text x="58" y="184.3">Terminal Width</text>
<text x="58" y="180.4">Chamfer</text>
<text x="103.7" y="180.4">CH</text>
<text x="105" y="184.3">b</text>
<text x="115.5" y="184.3">0.18</text>
<text x="117.5" y="180.4">–</text>
<text x="131.4" y="184.3">0.23</text>
<text x="133.4" y="180.4">–</text>
<text x="147.3" y="180.4">0.60</text>
<text x="147.3" y="184.3">0.30</text>
<text x="58" y="188.2">Terminal Length</text>
<text x="105" y="188.2">L</text>
<text x="115.5" y="188.2">0.30</text>
<text x="131.4" y="188.2">0.40</text>
<text x="147.3" y="188.2">0.50</text>
<text x="58" y="192">Terminal-to-Exposed-Pad</text>
<text x="58" y="195.9">Mold Draft Angle</text>
<text x="104.8" y="192">K</text>
<text x="105" y="195.9">θ</text>
<text x="115.5" y="192.1">0.20</text>
<text x="117.5" y="195.9">–</text>
<text x="133.4" y="195.9">–</text>
<text x="133.7" y="192.1">-</text>
<text x="147.9" y="195.9">14°</text>
<text x="149.6" y="192.1">-</text>
<text x="58" y="206.8">Overall Height</text>
<text x="104.8" y="206.8">A</text>
<text x="115.5" y="206.8">0.80</text>
<text x="131.4" y="206.8">0.85</text>
<text x="147.3" y="206.8">0.90</text>
<text x="58" y="214.6">Base Thickness</text>
<text x="58" y="210.7">Terminal Thickness</text>
<text x="104.1" y="210.7">A3</text>
<text x="104.1" y="214.6">A4</text>
<text x="128.1" y="214.6">0.30 REF</text>
<text x="128.1" y="210.7">0.20 REF</text>
<text x="58" y="218.5">Mold Cap Length</text>
<text x="104" y="218.5">D1</text>
<text x="128" y="218.5">4.71 BSC</text>
<text x="32.9" y="224.4">Notes:</text>
<text x="58" y="222.4">Mold Cap Width</text>
<text x="104" y="222.4">E1</text>
<text x="128" y="222.4">4.71 BSC</text>
<text x="32.9" y="229">1. Pin 1 visual index feature may vary, but must be located within the hatched area.</text>
<text x="32.9" y="232.3">2. Package is punch singulated</text>
<text x="32.9" y="235.6">3. Dimensioning and tolerancing per ASME Y14.5M</text>
<text x="42.5" y="238.9">BSC: Basic Dimension. Theoretically exact value shown without tolerances.</text>
<text x="42.5" y="242.2">REF: Reference Dimension, usually without tolerance, for information purposes only.</text>
<text x="99.5" y="251.7">Microchip Technology Drawing C04-21409-RNX Rev B Sheet 2 of 2</text>
<text x="26.6" y="261.3">© 2022 Microchip Technology Inc.</text>
</g>
</svg>
